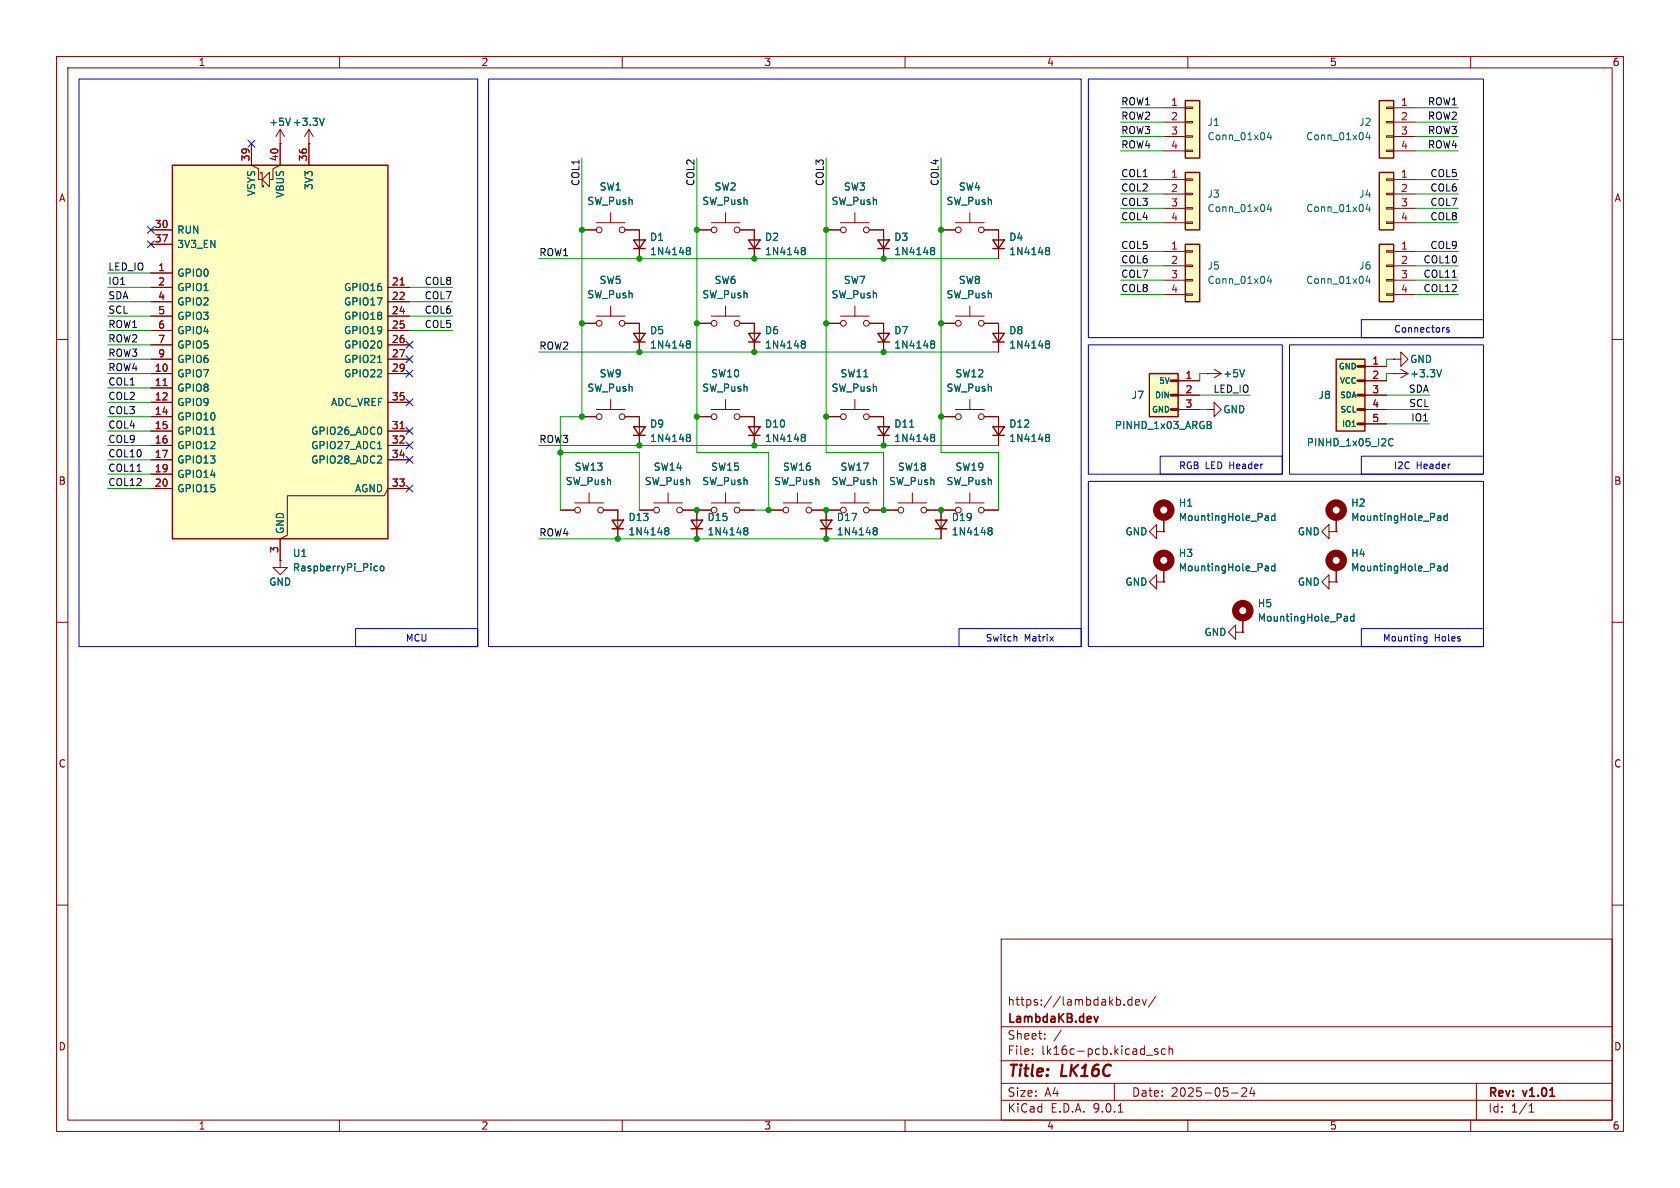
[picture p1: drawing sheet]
<svg xmlns="http://www.w3.org/2000/svg" width="297mm" height="210mm" viewBox="0 0 297 210" stroke-linecap="round" stroke-linejoin="round" font-family="sans-serif">
<g fill="none" stroke="#840000" stroke-width=".18">
<path d="M10 10h277v190h-277zM12 12h273v186h-273zM60 10v2M110 10v2M160 10v2M210 10v2M260 10v2M10 60h2M285 60h2M10 110h2M285 110h2M10 160h2"/>
<path d="M177 166h108v32h-108zM198.7 177.6v.1M200.1 176.8l-.4-.1-.3 .3v.4l.1 .2h.6M200.1 176.2v1.5M200.7 177.2l.8-.1-.1-.3-.4-.1-.3 .2 .1 .7h.6M202 176.7l.3 1 .4-1M204.3 176.1l-1.3 2M285 160h2M60 198v2M110 198v2M160 198v2M177 194.5h108"/>
<path d="M177 191.5h108M177 187.5h108M177 181.5h108M182.5 186.3v.1M182.5 185.5v.1M184.7 183.6v.1M184.7 182.8v.1M187.6 182.1l-1.3 2M197 191.5v3M197.7 196.6h.8M202.7 186.5h1.1M204.7 185.5l-.4-.1-.2 .2 .1 .2 .5 .2v.3h-.6"/>
<path d="M206 185.5l-.4-.1-.3 .3v.4l.2 .2h.5M206.7 185.5l.2-.1 .3 .1 .1 .9M206.7 184.9v1.5M210 198v2M217.7 193.2h1.2M219.5 192.4l.6-.1 .2 .1 .1 .3-.9 1.1h.9M221.3 192.2l-.3 1.1h.9M221.7 192.8v1M260 198v2M261 191.5v6.5M270.3 196.6h.9M270.3 195.5l.4-.4v1.5"/>
</g>
<path d="M194.1 179.7l-.3 1" fill="none" stroke="#840000" stroke-width=".3"/>
<path d="M209.5 30.5h2.6v10.1h-2.6z" fill="#ffffc2"/>
<path d="M209.5 30.5h2.6v10.1h-2.6zM132.3 58.9h2.1l-1.1 1.6zM132.3 42.4h2.1l-1.1 1.5zM132.3 43.9h2.1M155.2 42.4h2l-1 1.5zM155.2 43.9h2M132.3 75.4h2.1l-1.1 1.6zM132.3 77h2.1M132.3 60.5h2.1M155.2 75.4h2l-1 1.6zM155.2 77h2" fill="none" stroke="#840000" stroke-width=".25"/>
<g fill="none" stroke="#840000" stroke-width=".18">
<path d="M125.7 39.4h5.1M128.3 37.6v1.8M148.6 39.4h5.1M151.1 37.6v1.8M168.9 39.4h5.1M171.4 37.6v1.8M205.7 31.8h3.8M205.7 34.3h3.8M205.7 36.8h3.8M205.7 39.4h3.8M209.5 31.6h1.3v.3h-1.3zM209.5 34.2h1.3v.2h-1.3z"/>
<path d="M209.5 36.7h1.3v.3h-1.3zM209.5 39.2h1.3v.3h-1.3zM123.2 57.2h2.5M123.2 40.6h2.5M125.7 55.9h5.1M128.3 54.1v1.8M130.8 40.6h2.5v5.1M130.8 57.2h2.5v5M146 57.2h2.6M146 40.6h2.6M148.6 55.9h5.1M151.1 54.1v1.8"/>
<path d="M153.7 40.6h2.5v5.1M153.7 57.2h2.5M166.4 57.2h2.5M166.4 40.6h2.5M168.9 55.9h5.1M171.4 54.1v1.8M174 57.2h2.5M174 40.6h2.5M133.3 73.7v5M146 73.7h2.6M148.6 72.4h5.1M151.1 70.6v1.8"/>
<path d="M153.7 73.7h2.5v5M166.4 73.7h2.5M168.9 72.4h5.1M171.4 70.6v1.8M174 73.7h2.5"/>
<circle cx="126.2" cy="57.2" r=".51"/>
<circle cx="126.2" cy="40.6" r=".51"/>
<circle cx="130.3" cy="40.6" r=".51"/>
<circle cx="130.3" cy="57.2" r=".51"/>
<circle cx="149.1" cy="57.2" r=".51"/>
<circle cx="149.1" cy="40.6" r=".51"/>
<circle cx="153.2" cy="57.2" r=".51"/>
<circle cx="153.2" cy="40.6" r=".51"/>
<circle cx="169.4" cy="57.2" r=".51"/>
<circle cx="169.4" cy="40.6" r=".51"/>
<circle cx="173.5" cy="57.2" r=".51"/>
<circle cx="173.5" cy="40.6" r=".51"/>
<circle cx="149.1" cy="73.7" r=".51"/>
<circle cx="153.2" cy="73.7" r=".51"/>
<circle cx="169.4" cy="73.7" r=".51"/>
<circle cx="173.5" cy="73.7" r=".51"/>
</g>
<g fill="none" stroke="#006464" stroke-width=".18">
<path d="M224.4 36.1l-.3 .9h.7M224.7 36.6v.8M141.8 43.8h.3l.2 .1 .1 .2-.3 .2M141.8 44.2l.1 .1M141.9 44.3h.2M141.9 44.3l-.1 .1M142.1 44.3l.3 .2-.1 .4-.2 .1h-.3M164.6 43.8h.4l.2 .1v.2l-.2 .2M164.6 44.2l.2 .1M164.8 44.3h.2M164.8 44.3l-.2 .1M165 44.3l.2 .2v.4l-.2 .1h-.4"/>
<path d="M141.8 77.3h.1M141.8 76.8h.3l.2 .1 .1 .2-.3 .2M141.8 60.3h.3l.2 .1 .1 .2-.3 .2M141.8 60.8h.1M141.9 77.3h.2M141.9 77.3l-.1 .1M141.9 60.8h.2M141.9 60.8l-.1 .1M142.1 60.8l.3 .3-.1 .3-.2 .1h-.3M142.1 77.3l.3 .3-.1 .3-.2 .1h-.3M160.8 75.5h.7M164.6 76.8h.4l.2 .1v.2l-.2 .2"/>
<path d="M164.6 77.3h.2M164.8 77.3h.2M164.8 77.3l-.2 .1M165 77.3l.2 .3v.3l-.2 .1h-.4"/>
</g>
<path d="M243.8 30.5h2.6v10.1h-2.6z" fill="#ffffc2"/>
<path d="M243.8 30.5h2.6v10.1h-2.6z" fill="none" stroke="#840000" stroke-width=".25"/>
<path d="M245.1 31.6h1.3v.3h-1.3zM245.1 34.2h1.3v.2h-1.3zM245.1 36.7h1.3v.3h-1.3zM245.1 39.2h1.3v.3h-1.3zM246.4 31.8h3.8M246.4 34.3h3.8M246.4 36.8h3.8M246.4 39.4h3.8" fill="none" stroke="#840000" stroke-width=".18"/>
<path d="M241.8 36.1l-.3 .9h.8M242.1 36.6v.8" fill="none" stroke="#006464" stroke-width=".18"/>
<path d="M243.8 17.8h2.6v10.1h-2.6z" fill="#ffffc2"/>
<path d="M243.8 17.8h2.6v10.1h-2.6zM155.2 58.9h2l-1 1.6zM155.2 60.5h2" fill="none" stroke="#840000" stroke-width=".25"/>
<path d="M245.1 18.9h1.3v.3h-1.3zM246.4 19.1h3.8M245.1 21.5h1.3v.2h-1.3zM245.1 24h1.3v.3h-1.3zM245.1 26.5h1.3v.3h-1.3zM246.4 21.6h3.8M246.4 24.1h3.8M246.4 26.7h3.8M156.2 57.2v5" fill="none" stroke="#840000" stroke-width=".18"/>
<path d="M241.8 23.4l-.3 .9h.8M242.1 23.9v.8M164.6 60.8h.2M164.6 60.3h.4l.2 .1v.2l-.2 .2M164.8 60.8h.2M164.8 60.8l-.2 .1M165 60.8l.2 .3v.3l-.2 .1h-.4" fill="none" stroke="#006464" stroke-width=".18"/>
<path d="M209.5 43.2h2.6v10.1h-2.6z" fill="#ffffc2"/>
<path d="M209.5 43.2h2.6v10.1h-2.6z" fill="none" stroke="#840000" stroke-width=".25"/>
<path d="M205.7 44.5h3.8M205.7 47h3.8M205.7 49.5h3.8M205.7 52.1h3.8M209.5 44.3h1.3v.3h-1.3zM209.5 46.9h1.3v.2h-1.3zM209.5 49.4h1.3v.3h-1.3zM209.5 51.9h1.3v.3h-1.3z" fill="none" stroke="#840000" stroke-width=".18"/>
<path d="M224.4 48.8l-.3 .9h.7M224.7 49.3v.8" fill="none" stroke="#006464" stroke-width=".18"/>
<path d="M209.5 17.8h2.6v10.1h-2.6z" fill="#ffffc2"/>
<path d="M209.5 17.8h2.6v10.1h-2.6zM112 58.9h2l-1 1.6zM112 42.4h2l-1 1.5zM112 43.9h2M112 75.4h2l-1 1.6zM112 77h2M112 60.5h2M108.2 91.9h2l-1 1.6zM108.2 93.5h2" fill="none" stroke="#840000" stroke-width=".25"/>
<g fill="none" stroke="#840000" stroke-width=".18">
<path d="M205.7 19.1h3.8M209.5 18.9h1.3v.3h-1.3zM105.4 39.4h5.1M107.9 37.6v1.8M205.7 21.6h3.8M205.7 24.1h3.8M205.7 26.7h3.8M209.5 21.5h1.3v.2h-1.3zM209.5 24h1.3v.3h-1.3zM209.5 26.5h1.3v.3h-1.3zM102.9 57.2h2.5M102.9 40.6h2.5"/>
<path d="M105.4 55.9h5.1M107.9 54.1v1.8M110.5 57.2h2.5v5M110.5 40.6h2.5v5.1M102.9 73.7h2.5M105.4 72.4h5.1M107.9 70.6v1.8M110.5 73.7h2.5v5M99.1 90.2h2.5M101.6 88.9h5.1M104.1 87.1v1.8M106.7 90.2h2.5v5.1"/>
<circle cx="105.9" cy="57.2" r=".51"/>
<circle cx="105.9" cy="40.6" r=".51"/>
<circle cx="110" cy="40.6" r=".51"/>
<circle cx="110" cy="57.2" r=".51"/>
<circle cx="105.9" cy="73.7" r=".51"/>
<circle cx="110" cy="73.7" r=".51"/>
<circle cx="102.1" cy="90.2" r=".51"/>
<circle cx="106.2" cy="90.2" r=".51"/>
</g>
<g fill="none" stroke="#006464" stroke-width=".18">
<path d="M224.4 23.4l-.3 .9h.7M224.7 23.9v.8M121.5 43.8h.3l.2 .1 .1 .2-.3 .2M121.5 44.2l.1 .1M121.6 44.3h.2M121.6 44.3l-.1 .1M121.8 44.3l.3 .2-.1 .4-.2 .1h-.3M121.5 77.3h.1M121.5 76.8h.3l.2 .1 .1 .2-.3 .2M121.5 60.3h.3l.2 .1 .1 .2-.3 .2M121.5 60.8h.1M121.6 77.3h.2"/>
<path d="M121.6 77.3l-.1 .1M121.6 60.8h.2M121.6 60.8l-.1 .1M121.8 60.8l.3 .3-.1 .3-.2 .1h-.3M121.8 77.3l.3 .3-.1 .3-.2 .1h-.3M117.6 93.8h.2M117.6 93.3h.4l.2 .1v.2l-.2 .2M117.8 93.8h.2M117.8 93.8l-.2 .1M118 93.8l.2 .3v.3l-.2 .2-.4-.1"/>
</g>
<path d="M30.5 29.2h38.1v66.1h-38.1z" fill="#ffffc2"/>
<path d="M30.5 29.2h38.1v66.1h-38.1z" fill="none" stroke="#840000" stroke-width=".25"/>
<g fill="none" stroke="#840000" stroke-width=".18">
<path d="M44.4 25.4v3.8l1.3 .6v2h.7M46.1 30.7v-.2h.3v2.5h.2v-.2M47.6 30.5v2.5l-1.2-1.2zM49.5 22.9v6.3l-1.2 .6v2h-.7M49.5 25.4h.1M49.5 22.9l-.7 1.2M49.5 22.9l.8 1.2M54.6 25.4h.1M54.6 22.9v6.3M54.6 22.9l-.8 1.2M54.6 22.9l.8 1.2M26.7 40.6h3.8"/>
<path d="M26.7 43.2h3.8M26.7 48.3h3.8M26.7 50.8h3.8M26.7 53.3h3.8M26.7 55.9h3.8M26.7 58.4h3.8M68.6 50.8h3.8M68.6 53.3h3.8M68.6 55.9h3.8M68.6 58.4h3.8M26.7 61h3.8M26.7 63.5h3.8"/>
<path d="M26.7 66h3.8M26.7 68.6h3.8M26.7 71.1h3.8M26.7 73.7h3.8M26.7 76.2h3.8M26.7 78.7h3.8M68.6 61h3.8M68.6 63.5h3.8M68.6 66h3.8M68.6 71.1h3.8M68.6 76.2h3.8M68.6 78.7h3.8"/>
<path d="M246.4 63.5h1.2v-1.3l1.3 1.3-1.3 1.3v-1.3M246.4 63.5h.1M26.7 81.3h3.8M26.7 83.8h3.8M26.7 86.4h3.8M49.5 99.1v1.2h1.3l-1.3 1.3-1.2-1.3h1.2M49.5 99.1h.1M68.6 81.3h3.8M72.4 86.4h-3.8l-.7 1.2h-17.1v7l-1.3 .7v3.8M204.5 94v1.3l-1.3-1.3 1.3-1.3v1.3h1.2M205.7 94h.1M205.7 91.4v2.6"/>
<path d="M204.5 102.9v1.2l-1.3-1.2 1.3-1.3v1.3h1.2M205.7 102.9h.1M205.7 100.3v2.6M218.4 111.8v1.2l-1.2-1.2 1.2-1.3v1.3h1.3M219.7 111.8h.1M219.7 109.2v2.6"/>
</g>
<path d="M70.7 50.4h.8M28.8 68.2h.7M70.7 75.8h.8" fill="none" stroke="#a90000" stroke-width=".18"/>
<g fill="none" stroke="#006464" stroke-width=".18">
<path d="M57.3 20.9l-.4 1.3M37.3 76.8h.7M66.8 64.1h.7M66.8 79.3h.7M223.8 91.2h.3l.1 .2v.6M224.2 92h-.4M224.2 91.5h-.4M225.4 90.7v1.3M225.4 99.6v1.3M225.4 91.2h-.4l-.2 .2 .1 .6h.5M66.4 100.1h.3M66.7 100.8l-.3 .1"/>
<path d="M67.3 100.1h.3l.3 .2v.4l-.3 .2-.3-.1-.1-.1zM223.8 100.1h.3l.1 .1v.7M224.2 100.8l-.4 .1M224.2 100.4h-.4M225.4 100.1h-.4l-.2 .2 .1 .5h.5M237.8 109h.2l.2 .1v.7M238.2 109.7l-.4 .1M238.2 109.3h-.4M239.4 109h-.4l-.3 .2 .2 .5h.5M239.4 108.5v1.3"/>
</g>
<g fill="none" stroke="#840000" stroke-width="1.3">
<circle cx="205.7" cy="99.1" r="1.27"/>
<circle cx="205.7" cy="90.2" r="1.27"/>
<circle cx="219.7" cy="107.9" r="1.27"/>
</g>
<path d="M236.2 63.5h5.1v12.7h-5.1z" fill="#ffffc2"/>
<path d="M240 64.8h1.3M240 67.3h1.3M240 69.9h1.3M240 72.4h1.3M240 74.9h1.3" fill="none" stroke="#840000" stroke-width=".5"/>
<path d="M236.2 63.5h5.1v12.7h-5.1z" fill="none" stroke="#840000" stroke-width=".25"/>
<path d="M241.3 64.8h3.8M241.3 67.3h3.8M241.3 69.9h3.8M241.3 72.4h3.8M241.3 74.9h3.8M234.9 94v1.3l-1.2-1.3 1.2-1.3v1.3h1.3M236.2 94h.1M236.2 91.4v2.6M234.9 102.9v1.2l-1.2-1.2 1.2-1.3v1.3h1.3M236.2 102.9h.1M236.2 100.3v2.6" fill="none" stroke="#840000" stroke-width=".18"/>
<path d="M245.5 78.3l.2 .5h.3l.3-.1M246.3 77.7l-.3-.2-.3 .1-.2 .5M254.3 91.2h.2l.2 .2v.6M254.7 92h-.4M254.7 91.5h-.4M255.9 90.7v1.3M255.9 99.6v1.3M255.9 91.2h-.4l-.2 .2 .1 .6h.5M254.3 100.1h.2l.2 .1v.7M254.7 100.8l-.4 .1M254.7 100.4h-.4M255.9 100.1h-.4l-.2 .2 .1 .5h.5" fill="none" stroke="#006464" stroke-width=".18"/>
<g fill="none" stroke="#840000" stroke-width="1.3">
<circle cx="236.2" cy="99.1" r="1.27"/>
<circle cx="236.2" cy="90.2" r="1.27"/>
</g>
<path d="M203.2 66h5.1v7.7h-5.1z" fill="#ffffc2"/>
<path d="M207 67.3h1.3M207 69.9h1.3M207 72.4h1.3" fill="none" stroke="#840000" stroke-width=".5"/>
<path d="M203.2 66h5.1v7.7h-5.1z" fill="none" stroke="#840000" stroke-width=".25"/>
<path d="M208.3 67.3h3.8M208.3 69.9h3.8M208.3 72.4h3.8M213.4 66h.1M213.4 72.4h1.2v1.3l1.3-1.3-1.3-1.3v1.3M213.4 72.4h.1M213.4 66h2.5M214.6 65.3l1.3 .7M215.9 66l-1.3 .8" fill="none" stroke="#840000" stroke-width=".18"/>
<path d="M213.8 74.5l.3 .2-.3 .4 .3 .1v.3l-.2 .3h-.5M220 65.3l-.4 1.3" fill="none" stroke="#006464" stroke-width=".18"/>
<path d="M243.8 43.2h2.6v10.1h-2.6z" fill="#ffffc2"/>
<g fill="none" stroke="#840000" stroke-width=".25">
<path d="M175.5 58.9h2l-1 1.6zM175.5 42.4h2l-1 1.5zM175.5 43.9h2M243.8 43.2h2.6v10.1h-2.6zM175.5 75.4h2l-1 1.6zM175.5 77h2M175.5 60.5h2M122.2 91.9h2l-1 1.6zM122.2 93.5h2M145 91.9h2.1l-1.1 1.6zM145 93.5h2.1M165.4 91.9h2l-1 1.6z"/>
<path d="M165.4 93.5h2"/>
</g>
<g fill="none" stroke="#840000" stroke-width=".18">
<path d="M44.4 25.4v3.8M49.5 25.4h.1M49.5 25.4v3.8M54.6 25.4h.1M54.6 25.4v3.8M26.7 40.6h3.8M26.7 43.2h3.8M26.7 48.3h3.8M26.7 50.8h3.8M26.7 53.3h3.8M26.7 55.9h3.8M26.7 58.4h3.8"/>
<path d="M68.6 50.8h3.8M68.6 53.3h3.8M68.6 55.9h3.8M68.6 58.4h3.8M102.9 40.6h2.5M102.9 57.2h2.5M110.5 40.6h2.5v1.8M110.5 57.2h2.5v1.7M113 43.9v1.8M123.2 40.6h2.5M123.2 57.2h2.5M130.8 40.6h2.5v1.8"/>
<path d="M130.8 57.2h2.5v1.7M133.3 43.9v1.8M146 40.6h2.6M146 57.2h2.6M153.7 40.6h2.5v1.8M153.7 57.2h2.5v1.7M156.2 43.9v1.8M166.4 40.6h2.5M166.4 57.2h2.5M174 40.6h2.5v5.1M174 57.2h2.5v5M245.1 44.3h1.3v.3h-1.3z"/>
<path d="M245.1 46.9h1.3v.2h-1.3zM245.1 49.4h1.3v.3h-1.3zM245.1 51.9h1.3v.3h-1.3zM246.4 44.5h3.8M246.4 47h3.8M246.4 49.5h3.8M246.4 52.1h3.8M26.7 66h3.8M26.7 73.7h3.8M26.7 61h3.8M26.7 63.5h3.8M26.7 68.6h3.8"/>
<path d="M26.7 71.1h3.8M26.7 76.2h3.8M26.7 78.7h3.8M68.6 66h3.8M68.6 61h3.8M68.6 63.5h3.8M68.6 71.1h3.8M68.6 76.2h3.8M68.6 78.7h3.8M102.9 73.7h2.5M110.5 73.7h2.5v1.7M113 60.5v1.7"/>
<path d="M113 77v1.7M123.2 73.7h2.5M125.7 72.4h5.1M128.3 70.6v1.8M130.8 73.7h2.5v1.7M133.3 60.5v1.7M133.3 77v1.7M146 73.7h2.6M153.7 73.7h2.5v1.7M156.2 60.5v1.7M156.2 77v1.7M166.4 73.7h2.5"/>
<path d="M174 73.7h2.5v5M208.3 72.4h3.8M208.3 67.3h3.8M208.3 69.9h3.8M213.4 72.4h.1M213.4 66h.1M241.3 72.4h3.8M241.3 67.3h3.8M241.3 69.9h3.8M241.3 64.8h3.8M241.3 74.9h3.8M246.4 66h.1"/>
<path d="M246.4 63.5h.1M246.4 66h2.5M247.6 65.3l1.3 .7M248.9 66l-1.3 .8M26.7 81.3h3.8M26.7 83.8h3.8M26.7 86.4h3.8M49.5 99.1h.1M49.5 95.3v3.8M68.6 81.3h3.8M68.6 86.4h3.8M99.1 90.2h2.5"/>
<path d="M106.7 90.2h2.5v1.7M109.2 93.5v1.8M113 90.2h2.6M115.6 88.9h5M118.1 87.1v1.8M120.6 90.2h5.1M123.2 90.2v5.1M125.7 88.9h5.1M128.3 87.1v1.8M130.8 90.2h2.5M135.9 90.2h2.5M138.4 88.9h5.1"/>
<path d="M141 87.1v1.8M143.5 90.2h5.1M146 90.2v5.1M148.6 88.9h5.1M151.1 87.1v1.8M153.7 90.2h5M158.7 88.9h5.1M161.3 87.1v1.8M163.8 90.2h5.1M166.4 90.2v5.1M168.9 88.9h5.1M171.4 87.1v1.8"/>
<path d="M174 90.2h2.5M205.7 94h.1M205.7 91.4v2.6M236.2 94h.1M236.2 91.4v2.6M205.7 102.9h.1M205.7 100.3v2.6M219.7 111.8h.1M219.7 109.2v2.6M236.2 102.9h.1M236.2 100.3v2.6"/>
<circle cx="126.2" cy="73.7" r=".51"/>
<circle cx="130.3" cy="73.7" r=".51"/>
<circle cx="116.1" cy="90.2" r=".51"/>
<circle cx="120.1" cy="90.2" r=".51"/>
<circle cx="126.2" cy="90.2" r=".51"/>
<circle cx="130.3" cy="90.2" r=".51"/>
<circle cx="138.9" cy="90.2" r=".51"/>
<circle cx="143" cy="90.2" r=".51"/>
<circle cx="149.1" cy="90.2" r=".51"/>
<circle cx="153.2" cy="90.2" r=".51"/>
<circle cx="159.3" cy="90.2" r=".51"/>
<circle cx="163.3" cy="90.2" r=".51"/>
<circle cx="169.4" cy="90.2" r=".51"/>
<circle cx="173.5" cy="90.2" r=".51"/>
</g>
<g fill="none" stroke="#006464" stroke-width=".18">
<path d="M57.3 20.9l-.4 1.3M121.5 43.8h.3l.2 .1 .1 .2-.3 .2M121.5 44.2l.1 .1M121.6 44.3h.2M121.6 44.3l-.1 .1M121.8 44.3l.3 .2-.1 .4-.2 .1h-.3M141.8 43.8h.3l.2 .1 .1 .2-.3 .2M141.8 44.2l.1 .1M141.9 44.3h.2M141.9 44.3l-.1 .1M142.1 44.3l.3 .2-.1 .4-.2 .1h-.3M164.6 43.8h.4l.2 .1v.2l-.2 .2"/>
<path d="M164.6 44.2l.2 .1M164.8 44.3h.2M164.8 44.3l-.2 .1M165 44.3l.2 .2v.4l-.2 .1h-.4M185 43.8h.3l.2 .1 .1 .2-.3 .2M185 44.2l.1 .1M185.1 44.3h.2M185.1 44.3l-.1 .1M185.3 44.3l.3 .2-.1 .4-.2 .1h-.3M241.8 48.8l-.3 .9h.8M242.1 49.3v.8M37.3 76.8h.7"/>
<path d="M66.8 64.1h.7M66.8 79.3h.7M121.5 76.8h.3l.2 .1 .1 .2-.3 .2M121.5 60.3h.3l.2 .1 .1 .2-.3 .2M121.5 60.8h.1M121.5 77.3h.1M121.6 77.3h.2M121.6 60.8h.2M121.6 60.8l-.1 .1M121.6 77.3l-.1 .1M121.8 77.3l.3 .3-.1 .3-.2 .1h-.3M121.8 60.8l.3 .3-.1 .3-.2 .1h-.3"/>
<path d="M141.8 76.8h.3l.2 .1 .1 .2-.3 .2M141.8 60.3h.3l.2 .1 .1 .2-.3 .2M141.8 60.8h.1M141.8 77.3h.1M141.9 77.3h.2M141.9 60.8h.2M141.9 60.8l-.1 .1M141.9 77.3l-.1 .1M142.1 77.3l.3 .3-.1 .3-.2 .1h-.3M142.1 60.8l.3 .3-.1 .3-.2 .1h-.3M160.8 75.5h.7M164.6 60.3h.4l.2 .1v.2l-.2 .2"/>
<path d="M164.6 76.8h.4l.2 .1v.2l-.2 .2M164.6 77.3h.2M164.6 60.8h.2M164.8 77.3h.2M164.8 60.8h.2M164.8 77.3l-.2 .1M164.8 60.8l-.2 .1M165 77.3l.2 .3v.3l-.2 .1h-.4M165 60.8l.2 .3v.3l-.2 .1h-.4M185 77.3h.1M185 76.8h.3l.2 .1 .1 .2-.3 .2M185 60.3h.3l.2 .1 .1 .2-.3 .2"/>
<path d="M185 60.8h.1M185.1 77.3h.2M185.1 77.3l-.1 .1M185.1 60.8h.2M185.1 60.8l-.1 .1M185.3 60.8l.3 .3-.1 .3-.2 .1h-.3M185.3 77.3l.3 .3-.1 .3-.2 .1h-.3M213.8 74.5l.3 .2-.3 .4 .3 .1v.3l-.2 .3h-.5M220 65.3l-.4 1.3M245.5 78.3l.2 .5h.3l.3-.1M246.3 77.7l-.3-.2-.3 .1-.2 .5M254.8 65.3l-.4 1.3"/>
<path d="M117.6 93.3h.4l.2 .1v.2l-.2 .2M117.6 93.8h.2M117.8 93.8h.2M117.8 93.8l-.2 .1M118 93.8l.2 .3v.3l-.2 .2-.4-.1M131.6 93.8h.1M131.6 93.3h.4l.2 .1v.2l-.2 .2M131.7 93.8h.3M131.7 93.8l-.1 .1M132 93.8l.2 .3v.3l-.2 .2-.4-.1M154.5 93.3h.3l.2 .1 .1 .2-.3 .2M154.5 93.8h.1"/>
<path d="M154.6 93.8h.2M154.6 93.8l-.1 .1M154.8 93.8l.3 .3-.1 .3-.2 .2-.3-.1M174.8 93.3h.4l.1 .1 .1 .2-.2 .2M174.8 93.8h.1M174.9 93.8h.3M174.9 93.8l-.1 .1M175.2 93.8l.2 .3-.1 .3-.1 .2-.4-.1M223.8 91.2h.3l.1 .2v.6M224.2 92h-.4M224.2 91.5h-.4M225.4 91.2h-.4l-.2 .2 .1 .6h.5"/>
<path d="M225.4 90.7v1.3M225.4 99.6v1.3M254.3 91.2h.2l.2 .2v.6M254.7 92h-.4M254.7 91.5h-.4M255.9 91.2h-.4l-.2 .2 .1 .6h.5M255.9 90.7v1.3M255.9 99.6v1.3M66.4 100.1h.3M66.7 100.8l-.3 .1M67.3 100.1h.3l.3 .2v.4l-.3 .2-.3-.1-.1-.1zM223.8 100.1h.3l.1 .1v.7"/>
<path d="M224.2 100.8l-.4 .1M224.2 100.4h-.4M225.4 100.1h-.4l-.2 .2 .1 .5h.5M237.8 109h.2l.2 .1v.7M238.2 109.7l-.4 .1M238.2 109.3h-.4M239.4 109h-.4l-.3 .2 .2 .5h.5M239.4 108.5v1.3M254.3 100.1h.2l.2 .1v.7M254.7 100.8l-.4 .1M254.7 100.4h-.4M255.9 100.1h-.4l-.2 .2 .1 .5h.5"/>
</g>
<path d="M256.7 49h.8M24.2 83.3h.8" fill="none" stroke="#0f0f0f" stroke-width=".18"/>
<g fill="none" stroke="#009600" stroke-width=".18">
<path d="M198.1 19.1h7.6M250.2 19.1h7.6M102.9 27.9v45.8h-3.8v16.5M123.2 27.9v52.1h12.7v10.2h-2.6M146 27.9v52.1h10.2v10.2M166.4 27.9v52.1h10.1v10.2M198.1 36.8h7.6M198.1 26.7h7.6M198.1 39.4h7.6M198.1 31.8h7.6M198.1 34.3h7.6M198.1 21.6h7.6"/>
<path d="M198.1 24.1h7.6M250.2 36.8h7.6M250.2 26.7h7.6M250.2 39.4h7.6M250.2 31.8h7.6M250.2 34.3h7.6M250.2 21.6h7.6M250.2 24.1h7.6M19 50.8h7.7M19 53.3h7.7M19 55.9h7.7M19 48.3h7.7"/>
<path d="M19 58.4h7.7M72.4 50.8h7.6M72.4 53.3h7.6M72.4 55.9h7.6M72.4 58.4h7.6M95.2 45.7h81.3M198.1 44.5h7.6M198.1 47h7.6M198.1 49.5h7.6M198.1 52.1h7.6M250.2 44.5h7.6M250.2 47h7.6"/>
<path d="M250.2 49.5h7.6M250.2 52.1h7.6M19 78.7h7.7M19 73.7h7.7M19 66h7.7M19 63.5h7.7M19 61h7.7M19 76.2h7.7M19 71.1h7.7M19 68.6h7.7M95.2 62.2h81.3M95.2 78.7h81.3"/>
<path d="M212.1 69.9h8.9M212.1 72.4h1.3M213.4 66h-1.3v1.3M245.1 69.9h7.6M245.1 74.9h7.6M245.1 72.4h7.6M246.4 66h-1.3v1.3M246.4 63.5h-1.3v1.3M19 86.4h7.7M19 83.8h7.7M19 81.3h7.7M95.2 95.3h71.2"/>
<path d="M99.1 80h13.9v10.2"/>
</g>
<g fill="none" stroke="#000084" stroke-width=".18">
<path d="M43.8 24.8l1.3 1.2M45.1 24.8l-1.3 1.2M26.1 42.6l1.2 1.2M26.1 40l1.2 1.2M27.3 42.6l-1.2 1.2M27.3 40l-1.2 1.2M71.8 62.9l1.2 1.2M71.8 60.4l1.2 1.2M71.8 70.5l1.2 1.2M71.8 78.1l1.2 1.2M71.8 75.6l1.2 1.2M71.8 65.4l1.2 1.2"/>
<path d="M73 62.9l-1.2 1.2M73 60.4l-1.2 1.2M73 70.5l-1.2 1.2M73 78.1l-1.2 1.2M73 75.6l-1.2 1.2M73 65.4l-1.2 1.2M71.8 80.7l1.2 1.2M71.8 85.8l1.2 1.2M73 80.7l-1.2 1.2M73 85.8l-1.2 1.2"/>
</g>
<g fill="none" stroke="#0000c2" stroke-width=".18">
<path d="M14 14h70.5v100.3h-70.5zM86.4 14h104.7v100.3h-104.7zM192.4 14h69.9v45.7h-69.9zM240.7 56.5h21.6v3.2h-21.6zM256.2 58l-.3-.1-.2 .2 .1 .2 .4 .1v.3h-.5M192.4 61h34.3v22.8h-34.3zM228 61h34.3v22.8h-34.3zM192.4 85.1h69.9v29.2h-69.9zM205.1 80.6h21.6v3.2h-21.6zM240.7 80.6h21.6v3.2h-21.6zM62.9 111.1h21.6v3.2h-21.6zM169.5 111.1h21.6v3.2h-21.6z"/>
<path d="M179.4 112.5l.4 .2v.6M185.6 112.5l.6 .8M186.2 112.5l-.6 .8M240.7 111.1h21.6v3.2h-21.6zM251.7 113.1l.2 .2h.4M252.3 112.6l-.4-.1-.2 .3M252.3 112.5v1l-.3 .2h-.3"/>
</g>
<path d="M70.7 50.4h.8M28.8 68.2h.7M70.7 75.8h.8" fill="none" stroke="#a90000" stroke-width=".18"/>
<g fill="#009600" stroke="#009600" stroke-width=".18">
<circle cx="133.3" cy="78.7" r=".46"/>
<circle cx="123.2" cy="90.2" r=".46"/>
<circle cx="135.9" cy="90.2" r=".46"/>
<circle cx="146" cy="95.3" r=".46"/>
<circle cx="166.4" cy="73.7" r=".46"/>
<circle cx="146" cy="90.2" r=".46"/>
<circle cx="146" cy="73.7" r=".46"/>
<circle cx="156.2" cy="78.7" r=".46"/>
<circle cx="109.2" cy="95.3" r=".46"/>
<circle cx="113" cy="78.7" r=".46"/>
<circle cx="123.2" cy="95.3" r=".46"/>
<circle cx="123.2" cy="57.2" r=".46"/>
<circle cx="99.1" cy="80" r=".46"/>
<circle cx="102.9" cy="57.2" r=".46"/>
<circle cx="102.9" cy="73.7" r=".46"/>
<circle cx="102.9" cy="40.6" r=".46"/>
<circle cx="123.2" cy="73.7" r=".46"/>
<circle cx="166.4" cy="40.6" r=".46"/>
<circle cx="156.2" cy="45.7" r=".46"/>
<circle cx="146" cy="40.6" r=".46"/>
<circle cx="123.2" cy="40.6" r=".46"/>
<circle cx="146" cy="57.2" r=".46"/>
<circle cx="133.3" cy="45.7" r=".46"/>
<circle cx="113" cy="45.7" r=".46"/>
<circle cx="166.4" cy="57.2" r=".46"/>
<circle cx="156.2" cy="62.2" r=".46"/>
<circle cx="156.2" cy="90.2" r=".46"/>
<circle cx="166.4" cy="90.2" r=".46"/>
<circle cx="113" cy="62.2" r=".46"/>
<circle cx="133.3" cy="62.2" r=".46"/>
</g>
<g font-size="2.8" fill="#840000">
<text x="178" y="190.9">Title:</text>
<text x="187.7" y="190.9">LK16C</text>
</g>
<g font-size="2.1" fill="#840000">
<text x="178" y="178">https://lambdakb.dev/</text>
<text x="178" y="184">Sheet:</text>
<text x="178" y="181.2">LambdaKB.dev</text>
<text x="178" y="186.7">File:</text>
<text x="184.1" y="186.7">lk16c-pcb.kicad_sch</text>
<text x="178" y="196.9">KiCad</text>
<text x="178" y="194.1">Size:</text>
<text x="184.7" y="194.1">A4</text>
<text x="185.7" y="196.9">E.D.A.</text>
<text x="193.3" y="196.9">9.0.1</text>
<text x="200" y="194.1">Date:</text>
<text x="207" y="194.1">2025-05-24</text>
<text x="263" y="194.3">Rev:</text>
<text x="263" y="196.9">Id:</text>
<text x="267.1" y="196.9">1/1</text>
<text x="269.4" y="194.3">v1.01</text>
</g>
<g font-size="1.8" fill="#840000">
<text x="35" y="11.9">1</text>
<text x="85" y="11.9">2</text>
<text x="135" y="11.9">3</text>
<text x="185" y="11.9">4</text>
<text x="235" y="11.9">5</text>
<text x="285" y="11.9">6</text>
<text x="10.3" y="35.9">A</text>
<text x="285.3" y="35.9">A</text>
<text x="10.3" y="85.9">B</text>
<text x="285.3" y="85.9">B</text>
<text x="10.3" y="135.9">C</text>
<text x="285.3" y="135.9">C</text>
<text x="10.3" y="185.9">D</text>
<text x="285.3" y="185.9">D</text>
<text x="35" y="199.9">1</text>
<text x="85" y="199.9">2</text>
<text x="135" y="199.9">3</text>
<text x="185" y="199.9">4</text>
<text x="235" y="199.9">5</text>
<text x="285" y="199.9">6</text>
</g>
<g font-size="1.8" fill="#006464">
<text x="47.5" y="22.5">+5V +3.3V</text>
<text x="213.4" y="22.5">J1</text>
<text x="240.2" y="22.5">J2</text>
<text x="213.4" y="25">Conn_01x04</text>
<text x="230.8" y="25">Conn_01x04</text>
<text x="45.3" y="34.8" transform="rotate(-90 45.3 34.8)">VSYS</text>
<text x="50.4" y="35.1" transform="rotate(-90 50.4 35.1)">VBUS</text>
<text x="55.5" y="33.7" transform="rotate(-90 55.5 33.7)">3V3</text>
<text x="105.9" y="33.9">SW1</text>
<text x="126.2" y="33.9">SW2</text>
<text x="149.1" y="33.9">SW3</text>
<text x="169.4" y="33.9">SW4</text>
<text x="213.4" y="35.2">J3</text>
<text x="240.2" y="35.2">J4</text>
<text x="31.2" y="41.5">RUN</text>
<text x="103.7" y="36.4">SW_Push</text>
<text x="124.1" y="36.4">SW_Push</text>
<text x="146.9" y="36.4">SW_Push</text>
<text x="167.2" y="36.4">SW_Push</text>
<text x="213.4" y="37.7">Conn_01x04</text>
<text x="230.8" y="37.7">Conn_01x04</text>
<text x="31.2" y="44">3V3_EN</text>
<text x="114.8" y="42.8">D1</text>
<text x="114.8" y="45.3">1N4148</text>
<text x="135.1" y="42.8">D2</text>
<text x="135.1" y="45.3">1N4148</text>
<text x="158" y="42.8">D3</text>
<text x="158" y="45.3">1N4148</text>
<text x="178.3" y="42.8">D4</text>
<text x="178.3" y="45.3">1N4148</text>
<text x="213.4" y="47.9">J5</text>
<text x="240.2" y="47.9">J6</text>
<text x="31.2" y="49.1">GPIO0</text>
<text x="31.2" y="51.7">GPIO1</text>
<text x="60.7" y="51.7">GPIO16</text>
<text x="103.7" y="52.9">SW_Push</text>
<text x="105.9" y="50.4">SW5</text>
<text x="124.1" y="52.9">SW_Push</text>
<text x="126.2" y="50.4">SW6</text>
<text x="146.9" y="52.9">SW_Push</text>
<text x="149.1" y="50.4">SW7</text>
<text x="167.2" y="52.9">SW_Push</text>
<text x="169.4" y="50.4">SW8</text>
<text x="213.4" y="50.4">Conn_01x04</text>
<text x="230.8" y="50.4">Conn_01x04</text>
<text x="31.2" y="54.2">GPIO2</text>
<text x="31.2" y="56.7">GPIO3</text>
<text x="31.2" y="59.3">GPIO4</text>
<text x="60.7" y="54.2">GPIO17</text>
<text x="60.7" y="56.7">GPIO18</text>
<text x="60.7" y="59.3">GPIO19</text>
<text x="114.8" y="59.3">D5</text>
<text x="135.1" y="59.3">D6</text>
<text x="158" y="59.3">D7</text>
<text x="178.3" y="59.3">D8</text>
<text x="31.2" y="61.8">GPIO5</text>
<text x="31.2" y="64.4">GPIO6</text>
<text x="60.7" y="61.8">GPIO20</text>
<text x="60.7" y="64.4">GPIO21</text>
<text x="114.8" y="61.8">1N4148</text>
<text x="135.1" y="61.8">1N4148</text>
<text x="158" y="61.8">1N4148</text>
<text x="178.3" y="61.8">1N4148</text>
<text x="249.2" y="64.4">GND</text>
<text x="31.2" y="66.9">GPIO7</text>
<text x="31.2" y="69.4">GPIO8</text>
<text x="31.2" y="72">GPIO9</text>
<text x="58.4" y="72">ADC_VREF</text>
<text x="60.7" y="66.9">GPIO22</text>
<text x="103.7" y="69.4">SW_Push</text>
<text x="105.9" y="66.9">SW9</text>
<text x="124.1" y="69.4">SW_Push</text>
<text x="125.6" y="66.9">SW10</text>
<text x="146.9" y="69.4">SW_Push</text>
<text x="148.5" y="66.9">SW11</text>
<text x="167.2" y="69.4">SW_Push</text>
<text x="168.8" y="66.9">SW12</text>
<text x="200" y="70.7">J7</text>
<text x="216.2" y="66.9">+5V</text>
<text x="233" y="70.7">J8</text>
<text x="249.2" y="66.9">+3.3V</text>
<text x="31.2" y="74.5">GPIO10</text>
<text x="31.2" y="77.1">GPIO11</text>
<text x="54.9" y="77.1">GPIO26_ADC0</text>
<text x="114.8" y="75.8">D9</text>
<text x="135.1" y="75.8">D10</text>
<text x="158" y="75.8">D11</text>
<text x="178.3" y="75.8">D12</text>
<text x="197" y="76">PINHD_1x03_ARGB</text>
<text x="216.2" y="73.3">GND</text>
<text x="31.2" y="79.6">GPIO12</text>
<text x="31.2" y="82.1">GPIO13</text>
<text x="54.9" y="79.6">GPIO27_ADC1</text>
<text x="54.9" y="82.1">GPIO28_ADC2</text>
<text x="101.5" y="83.4">SW13</text>
<text x="114.8" y="78.3">1N4148</text>
<text x="115.5" y="83.4">SW14</text>
<text x="125.6" y="83.4">SW15</text>
<text x="135.1" y="78.3">1N4148</text>
<text x="138.3" y="83.4">SW16</text>
<text x="148.5" y="83.4">SW17</text>
<text x="158" y="78.3">1N4148</text>
<text x="158.6" y="83.4">SW18</text>
<text x="168.8" y="83.4">SW19</text>
<text x="178.3" y="78.3">1N4148</text>
<text x="230.9" y="79.1">PINHD_1x05_I2C</text>
<text x="31.2" y="84.7">GPIO14</text>
<text x="31.2" y="87.2">GPIO15</text>
<text x="62.7" y="87.2">AGND</text>
<text x="99.9" y="86">SW_Push</text>
<text x="113.9" y="86">SW_Push</text>
<text x="124.1" y="86">SW_Push</text>
<text x="136.8" y="86">SW_Push</text>
<text x="146.9" y="86">SW_Push</text>
<text x="157.1" y="86">SW_Push</text>
<text x="167.2" y="86">SW_Push</text>
<text x="208.3" y="89.8">H1</text>
<text x="238.8" y="89.8">H2</text>
<text x="50.4" y="94.5" transform="rotate(-90 50.4 94.5)">GND</text>
<text x="111" y="92.3">D13</text>
<text x="111" y="94.8">1N4148</text>
<text x="125" y="92.3">D15</text>
<text x="125" y="94.8">1N4148</text>
<text x="147.8" y="92.3">D17</text>
<text x="147.8" y="94.8">1N4148</text>
<text x="168.2" y="92.3">D19</text>
<text x="168.2" y="94.8">1N4148</text>
<text x="198.9" y="94.8">GND</text>
<text x="208.3" y="92.3">MountingHole_Pad</text>
<text x="229.3" y="94.8">GND</text>
<text x="238.8" y="92.3">MountingHole_Pad</text>
<text x="51.7" y="101.2">RaspberryPi_Pico</text>
<text x="51.7" y="98.7">U1</text>
<text x="208.3" y="98.7">H3</text>
<text x="208.3" y="101.2">MountingHole_Pad</text>
<text x="238.8" y="98.7">H4</text>
<text x="238.8" y="101.2">MountingHole_Pad</text>
<text x="47.5" y="103.7">GND</text>
<text x="198.9" y="103.7">GND</text>
<text x="222.3" y="107.5">H5</text>
<text x="229.3" y="103.7">GND</text>
<text x="212.8" y="112.6">GND</text>
<text x="222.3" y="110.1">MountingHole_Pad</text>
</g>
<g font-size="1.8" fill="#0f0f0f">
<text x="198.1" y="21.2">ROW2</text>
<text x="198.1" y="18.7">ROW1</text>
<text x="198.1" y="23.8">ROW3</text>
<text x="252.3" y="23.8">ROW3</text>
<text x="252.3" y="21.2">ROW2</text>
<text x="252.3" y="18.7">ROW1</text>
<text x="198.1" y="26.3">ROW4</text>
<text x="252.3" y="26.3">ROW4</text>
<text x="102.5" y="33" transform="rotate(-90 102.5 33)">COL1</text>
<text x="122.8" y="33" transform="rotate(-90 122.8 33)">COL2</text>
<text x="145.7" y="33" transform="rotate(-90 145.7 33)">COL3</text>
<text x="166" y="33" transform="rotate(-90 166 33)">COL4</text>
<text x="198.1" y="33.9">COL2</text>
<text x="198.1" y="31.4">COL1</text>
<text x="252.8" y="33.9">COL6</text>
<text x="252.8" y="31.4">COL5</text>
<text x="198.1" y="39">COL4</text>
<text x="198.1" y="36.5">COL3</text>
<text x="252.8" y="36.5">COL7</text>
<text x="252.8" y="39">COL8</text>
<text x="19" y="47.9">LED_IO</text>
<text x="95.2" y="45.4">ROW1</text>
<text x="198.1" y="46.6">COL6</text>
<text x="198.1" y="44.1">COL5</text>
<text x="251.6" y="46.6">COL10</text>
<text x="252.8" y="44.1">COL9</text>
<text x="19" y="53">SDA</text>
<text x="19" y="50.5">IO1</text>
<text x="75" y="50.5">COL8</text>
<text x="75" y="53">COL7</text>
<text x="198.1" y="51.7">COL8</text>
<text x="198.1" y="49.2">COL7</text>
<text x="251.6" y="51.7">COL12</text>
<text x="251.6" y="49.2">COL11</text>
<text x="19" y="58.1">ROW1</text>
<text x="19" y="55.5">SCL</text>
<text x="75" y="55.5">COL6</text>
<text x="75" y="58.1">COL5</text>
<text x="19" y="60.6">ROW2</text>
<text x="19" y="63.2">ROW3</text>
<text x="19" y="65.7">ROW4</text>
<text x="95.2" y="61.9">ROW2</text>
<text x="19" y="70.8">COL2</text>
<text x="19" y="68.2">COL1</text>
<text x="214.4" y="69.5">LED_IO</text>
<text x="249" y="69.5">SDA</text>
<text x="19" y="73.3">COL3</text>
<text x="19" y="75.9">COL4</text>
<text x="249" y="72">SCL</text>
<text x="249.4" y="74.6">IO1</text>
<text x="19" y="78.4">COL9</text>
<text x="19" y="80.9">COL10</text>
<text x="19" y="83.5">COL11</text>
<text x="95.2" y="78.4">ROW3</text>
<text x="19" y="86">COL12</text>
<text x="95.2" y="94.9">ROW4</text>
</g>
<g font-size="1.8" fill="#a90000">
<text x="206.9" y="18.8">1</text>
<text x="206.9" y="21.3">2</text>
<text x="206.9" y="23.9">3</text>
<text x="247.6" y="18.8">1</text>
<text x="247.6" y="21.3">2</text>
<text x="247.6" y="23.9">3</text>
<text x="44.2" y="28.6" transform="rotate(-90 44.2 28.6)">39</text>
<text x="49.3" y="28.6" transform="rotate(-90 49.3 28.6)">40</text>
<text x="54.4" y="28.6" transform="rotate(-90 54.4 28.6)">36</text>
<text x="206.9" y="26.4">4</text>
<text x="247.6" y="26.4">4</text>
<text x="206.9" y="31.5">1</text>
<text x="206.9" y="34">2</text>
<text x="247.6" y="31.5">1</text>
<text x="247.6" y="34">2</text>
<text x="27.3" y="40.4">30</text>
<text x="206.9" y="36.6">3</text>
<text x="206.9" y="39.1">4</text>
<text x="247.6" y="36.6">3</text>
<text x="247.6" y="39.1">4</text>
<text x="27.3" y="42.9">37</text>
<text x="206.9" y="44.2">1</text>
<text x="206.9" y="46.7">2</text>
<text x="247.6" y="44.2">1</text>
<text x="247.6" y="46.7">2</text>
<text x="27.9" y="48">1</text>
<text x="27.9" y="50.5">2</text>
<text x="27.9" y="53.1">4</text>
<text x="69.2" y="50.5">21</text>
<text x="69.2" y="53.1">22</text>
<text x="206.9" y="49.3">3</text>
<text x="206.9" y="51.8">4</text>
<text x="247.6" y="49.3">3</text>
<text x="247.6" y="51.8">4</text>
<text x="27.9" y="55.6">5</text>
<text x="27.9" y="58.2">6</text>
<text x="69.2" y="55.6">24</text>
<text x="69.2" y="58.2">25</text>
<text x="27.3" y="65.8">10</text>
<text x="27.9" y="60.7">7</text>
<text x="27.9" y="63.2">9</text>
<text x="69.2" y="60.7">26</text>
<text x="69.2" y="63.2">27</text>
<text x="69.2" y="65.8">29</text>
<text x="242.5" y="64.5">1</text>
<text x="27.3" y="68.3">11</text>
<text x="27.3" y="70.9">12</text>
<text x="69.2" y="70.9">35</text>
<text x="209.5" y="67.1">1</text>
<text x="209.5" y="69.6">2</text>
<text x="242.5" y="67.1">2</text>
<text x="242.5" y="69.6">3</text>
<text x="27.3" y="73.4">14</text>
<text x="27.3" y="75.9">15</text>
<text x="69.2" y="75.9">31</text>
<text x="209.5" y="72.1">3</text>
<text x="242.5" y="72.1">4</text>
<text x="242.5" y="74.7">5</text>
<text x="27.3" y="78.5">16</text>
<text x="27.3" y="81">17</text>
<text x="27.3" y="83.6">19</text>
<text x="69.2" y="78.5">32</text>
<text x="69.2" y="81">34</text>
<text x="27.3" y="86.1">20</text>
<text x="69.2" y="86.1">33</text>
<text x="49.3" y="97.9" transform="rotate(-90 49.3 97.9)">3</text>
</g>
<g font-size="1.7" fill="#0000c2">
<text x="246.4" y="59">Connectors</text>
<text x="208.3" y="83.1">RGB LED Header</text>
<text x="246.3" y="83.1">I2C</text>
<text x="250.4" y="83.1">Header</text>
<text x="71.6" y="113.6">MCU</text>
<text x="174.2" y="113.6">Switch</text>
<text x="181.1" y="113.6">Matrix</text>
<text x="244.4" y="113.6">Mounting</text>
<text x="253.6" y="113.6">Holes</text>
</g>
<g font-size="1.4" fill="#006464">
<text x="236.6" y="65.5">GND</text>
<text x="204.1" y="70.6">DIN</text>
<text x="204.8" y="68">5V</text>
<text x="236.7" y="68">VCC</text>
<text x="236.8" y="70.6">SDA</text>
<text x="203.5" y="73.1">GND</text>
<text x="236.8" y="73.1">SCL</text>
<text x="237.1" y="75.7">IO1</text>
</g>
</svg>
